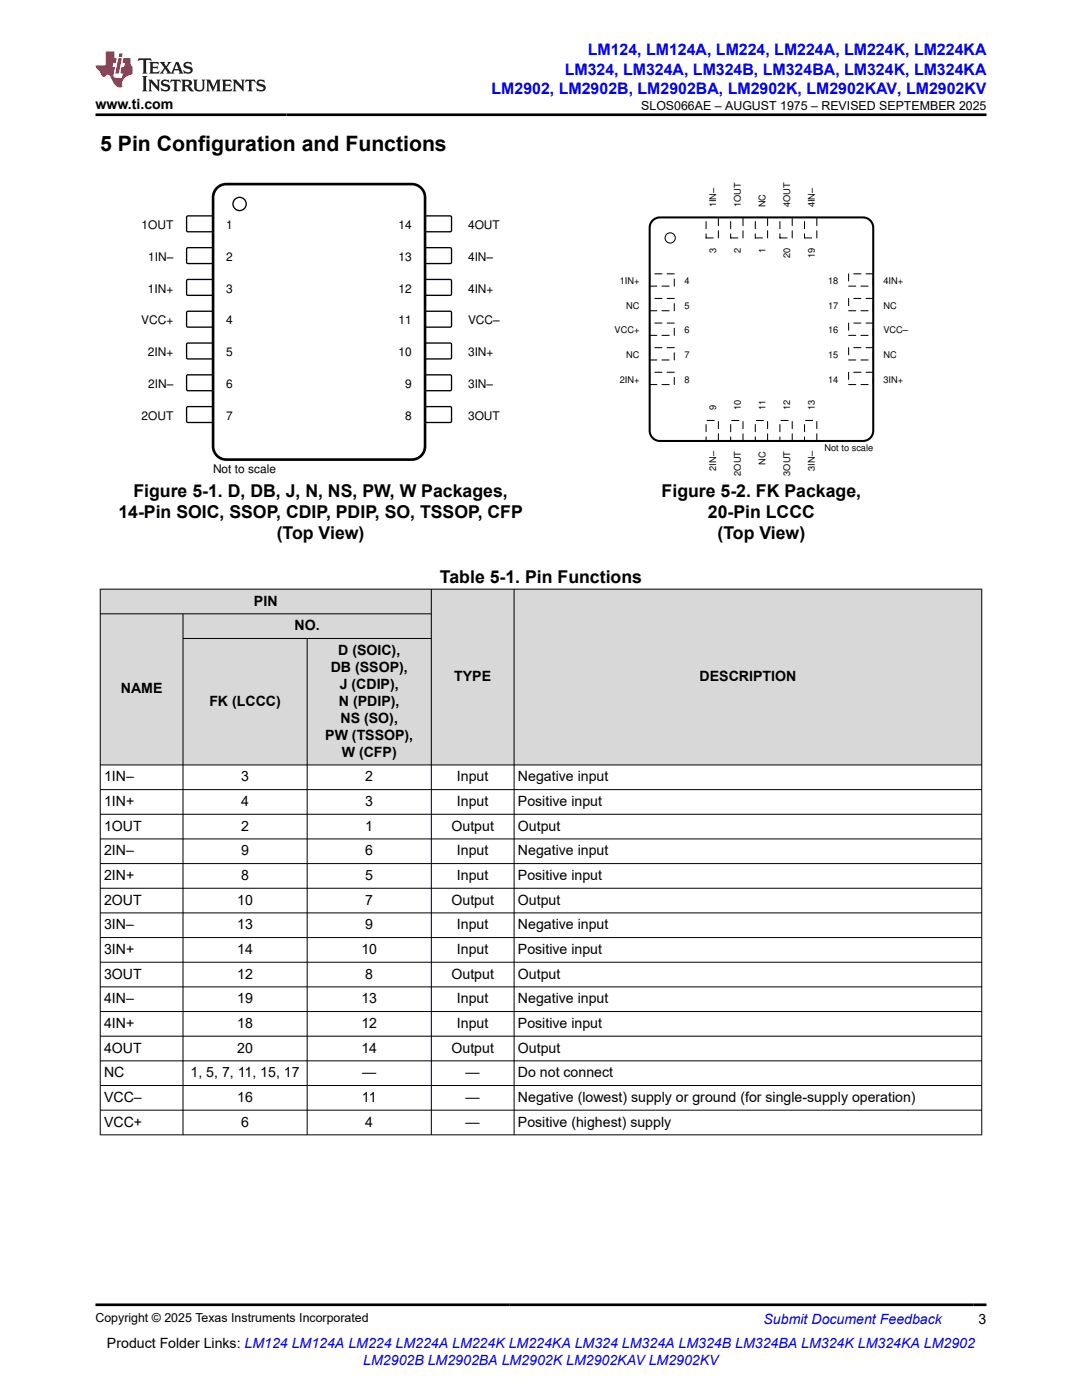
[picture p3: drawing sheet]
<svg xmlns="http://www.w3.org/2000/svg" width="216mm" height="279mm" viewBox="0 0 216 279" stroke-linecap="round" stroke-linejoin="round" font-family="sans-serif">
<path d="M37.4 43.1h5l.1 .2v2.8l-.2 .2-4.9-.1-.2-.2v-2.7z" fill="none" stroke="#000" stroke-width=".26"/>
<path d="M84.9 43.1h5.1l.1 .2v2.8l-.3 .2-4.9-.1-.1-.2v-2.7z" fill-rule="evenodd" fill="#fff"/>
<path d="M84.9 43.1h5.1l.1 .2v2.8l-.3 .2-4.9-.1-.1-.2v-2.7z" fill="none" stroke="#000" stroke-width=".26"/>
<path d="M37.4 49.5h5l.1 .2v2.8l-.2 .1h-4.9l-.2-.3v-2.6z" fill-rule="evenodd" fill="#fff"/>
<path d="M37.4 49.5h5l.1 .2v2.8l-.2 .1h-4.9l-.2-.3v-2.6z" fill="none" stroke="#000" stroke-width=".26"/>
<path d="M84.9 49.5h5.1l.1 .2v2.8l-.3 .1h-4.9l-.1-.3v-2.6z" fill-rule="evenodd" fill="#fff"/>
<path d="M84.9 49.5h5.1l.1 .2v2.8l-.3 .1h-4.9l-.1-.3v-2.6z" fill="none" stroke="#000" stroke-width=".26"/>
<path d="M37.4 55.8h5l.1 .2v2.8l-.2 .1h-4.9l-.2-.2v-2.7z" fill-rule="evenodd" fill="#fff"/>
<path d="M37.4 55.8h5l.1 .2v2.8l-.2 .1h-4.9l-.2-.2v-2.7z" fill="none" stroke="#000" stroke-width=".26"/>
<path d="M84.9 55.8h5.1l.1 .2v2.8l-.3 .1h-4.9l-.1-.2v-2.7z" fill-rule="evenodd" fill="#fff"/>
<path d="M84.9 55.8h5.1l.1 .2v2.8l-.3 .1h-4.9l-.1-.2v-2.7z" fill="none" stroke="#000" stroke-width=".26"/>
<path d="M37.4 62.2h5l.1 .2v2.8l-.2 .1h-4.9l-.2-.3v-2.6z" fill-rule="evenodd" fill="#fff"/>
<path d="M37.4 62.2h5l.1 .2v2.8l-.2 .1h-4.9l-.2-.3v-2.6z" fill="none" stroke="#000" stroke-width=".26"/>
<path d="M84.9 62.2h5.1l.1 .2v2.8l-.3 .1h-4.9l-.1-.3v-2.6z" fill-rule="evenodd" fill="#fff"/>
<path d="M84.9 62.2h5.1l.1 .2v2.8l-.3 .1h-4.9l-.1-.3v-2.6z" fill="none" stroke="#000" stroke-width=".26"/>
<path d="M37.4 68.5h5l.1 .2v2.8l-.2 .1h-4.9l-.2-.2v-2.7z" fill-rule="evenodd" fill="#fff"/>
<path d="M37.4 68.5h5l.1 .2v2.8l-.2 .1h-4.9l-.2-.2v-2.7z" fill="none" stroke="#000" stroke-width=".26"/>
<path d="M84.9 68.5h5.1l.1 .2v2.8l-.3 .1h-4.9l-.1-.2v-2.7z" fill-rule="evenodd" fill="#fff"/>
<path d="M84.9 68.5h5.1l.1 .2v2.8l-.3 .1h-4.9l-.1-.2v-2.7z" fill="none" stroke="#000" stroke-width=".26"/>
<path d="M37.4 74.8h5l.1 .3v2.7l-.2 .2-4.9-.1-.2-.2v-2.6z" fill-rule="evenodd" fill="#fff"/>
<path d="M37.4 74.8h5l.1 .3v2.7l-.2 .2-4.9-.1-.2-.2v-2.6z" fill="none" stroke="#000" stroke-width=".26"/>
<path d="M84.9 74.8h5.1l.1 .3v2.7l-.3 .2-4.9-.1-.1-.2v-2.6z" fill-rule="evenodd" fill="#fff"/>
<path d="M84.9 74.8h5.1l.1 .3v2.7l-.3 .2-4.9-.1-.1-.2v-2.6z" fill="none" stroke="#000" stroke-width=".26"/>
<path d="M37.3 81.3l.2-.2 4.9 .1 .1 .2v2.8l-.2 .1h-4.9l-.2-.2z" fill-rule="evenodd" fill="#fff"/>
<path d="M37.3 81.3l.2-.2 4.9 .1 .1 .2v2.8l-.2 .1h-4.9l-.2-.2z" fill="none" stroke="#000" stroke-width=".26"/>
<path d="M84.8 81.3l.3-.2 4.9 .1 .1 .2v2.8l-.3 .1h-4.9l-.1-.2z" fill-rule="evenodd" fill="#fff"/>
<g fill="none" stroke="#000" stroke-width=".26">
<path d="M84.8 81.3l.3-.2 4.9 .1 .1 .2v2.8l-.3 .1h-4.9l-.1-.2z"/>
<circle cx="47.8" cy="40.7" r="1.32"/>
</g>
<path d="M43.1 37.7a2.64 2.64 0 0 1 2.1-1h37a2.64 2.64 0 0 1 2.6 2.7v49.7a2.64 2.64 0 0 1-2.6 2.6h-37a2.64 2.64 0 0 1-2.7-2.6v-49.7l.1-.6z" fill="none" stroke="#000" stroke-width=".53"/>
<path d="M129.6 54.6h4.9v2.5h-4.9z" fill-rule="evenodd" fill="#fff"/>
<path d="M129.6 54.6h4.9v2.5h-4.9z" fill="none" stroke="#000" stroke-width=".2" stroke-dasharray="1.4 1"/>
<path d="M129.6 59.6h4.9v2.4h-4.9z" fill-rule="evenodd" fill="#fff"/>
<path d="M129.6 59.6h4.9v2.4h-4.9z" fill="none" stroke="#000" stroke-width=".2" stroke-dasharray="1.4 1"/>
<path d="M129.6 64.5h4.9v2.4h-4.9z" fill-rule="evenodd" fill="#fff"/>
<path d="M129.6 64.5h4.9v2.4h-4.9z" fill="none" stroke="#000" stroke-width=".2" stroke-dasharray="1.4 1"/>
<path d="M129.6 69.4h4.9v2.4h-4.9z" fill-rule="evenodd" fill="#fff"/>
<path d="M129.6 69.4h4.9v2.4h-4.9z" fill="none" stroke="#000" stroke-width=".2" stroke-dasharray="1.4 1"/>
<path d="M129.6 74.3h4.9v2.4h-4.9z" fill-rule="evenodd" fill="#fff"/>
<path d="M129.6 74.3h4.9v2.4h-4.9z" fill="none" stroke="#000" stroke-width=".2" stroke-dasharray="1.4 1"/>
<path d="M140.9 83.9h2.4v4.1h-2.4z" fill-rule="evenodd" fill="#fff"/>
<path d="M140.9 83.9h2.4v4.1h-2.4z" fill="none" stroke="#000" stroke-width=".2" stroke-dasharray="1.4 1"/>
<path d="M145.8 83.9h2.5v4.1h-2.5z" fill-rule="evenodd" fill="#fff"/>
<path d="M145.8 83.9h2.5v4.1h-2.5z" fill="none" stroke="#000" stroke-width=".2" stroke-dasharray="1.4 1"/>
<path d="M150.7 83.9h2.5v4.1h-2.5z" fill-rule="evenodd" fill="#fff"/>
<path d="M150.7 83.9h2.5v4.1h-2.5z" fill="none" stroke="#000" stroke-width=".2" stroke-dasharray="1.4 1"/>
<path d="M155.6 83.9h2.5v4.1h-2.5z" fill-rule="evenodd" fill="#fff"/>
<path d="M155.6 83.9h2.5v4.1h-2.5z" fill="none" stroke="#000" stroke-width=".2" stroke-dasharray="1.4 1"/>
<path d="M160.5 83.9h2.5v4.1h-2.5z" fill-rule="evenodd" fill="#fff"/>
<path d="M160.5 83.9h2.5v4.1h-2.5z" fill="none" stroke="#000" stroke-width=".2" stroke-dasharray="1.4 1"/>
<path d="M169.3 74.3h4.9v2.4h-4.9z" fill-rule="evenodd" fill="#fff"/>
<path d="M169.3 74.3h4.9v2.4h-4.9z" fill="none" stroke="#000" stroke-width=".2" stroke-dasharray="1.4 1"/>
<path d="M169.3 69.4h4.9v2.4h-4.9z" fill-rule="evenodd" fill="#fff"/>
<path d="M169.3 69.4h4.9v2.4h-4.9z" fill="none" stroke="#000" stroke-width=".2" stroke-dasharray="1.4 1"/>
<path d="M169.3 64.5h4.9v2.4h-4.9z" fill-rule="evenodd" fill="#fff"/>
<path d="M169.3 64.5h4.9v2.4h-4.9z" fill="none" stroke="#000" stroke-width=".2" stroke-dasharray="1.4 1"/>
<path d="M169.3 59.6h4.9v2.4h-4.9z" fill-rule="evenodd" fill="#fff"/>
<path d="M169.3 59.6h4.9v2.4h-4.9z" fill="none" stroke="#000" stroke-width=".2" stroke-dasharray="1.4 1"/>
<path d="M169.3 54.6h4.9v2.5h-4.9z" fill-rule="evenodd" fill="#fff"/>
<path d="M169.3 54.6h4.9v2.5h-4.9z" fill="none" stroke="#000" stroke-width=".2" stroke-dasharray="1.4 1"/>
<path d="M160.5 43.4h2.5v4.1h-2.5z" fill-rule="evenodd" fill="#fff"/>
<path d="M160.5 43.4h2.5v4.1h-2.5z" fill="none" stroke="#000" stroke-width=".2" stroke-dasharray="1.4 1"/>
<path d="M155.6 43.4h2.5v4.1h-2.5z" fill-rule="evenodd" fill="#fff"/>
<path d="M155.6 43.4h2.5v4.1h-2.5z" fill="none" stroke="#000" stroke-width=".2" stroke-dasharray="1.4 1"/>
<path d="M150.7 43.4h2.5v4.1h-2.5z" fill-rule="evenodd" fill="#fff"/>
<path d="M150.7 43.4h2.5v4.1h-2.5z" fill="none" stroke="#000" stroke-width=".2" stroke-dasharray="1.4 1"/>
<path d="M145.8 43.4h2.5v4.1h-2.5z" fill-rule="evenodd" fill="#fff"/>
<path d="M145.8 43.4h2.5v4.1h-2.5z" fill="none" stroke="#000" stroke-width=".2" stroke-dasharray="1.4 1"/>
<path d="M140.9 43.4h2.4v4.1h-2.4z" fill-rule="evenodd" fill="#fff"/>
<path d="M140.9 43.4h2.4v4.1h-2.4z" fill="none" stroke="#000" stroke-width=".2" stroke-dasharray="1.4 1"/>
<circle cx="133.7" cy="47.5" r="1.02" fill="none" stroke="#000" stroke-width=".2"/>
<path d="M130.2 44l.9-.5 .6-.1h40.5a2.05 2.05 0 0 1 2 2v40.6a2.05 2.05 0 0 1-2 2h-40.5a2.05 2.05 0 0 1-2.1-2v-40.6l.1-.5z" fill="none" stroke="#000" stroke-width=".41"/>
<g fill="#d8d8d8">
<path d="M20 117.6h175.9v4.9h-175.9z" fill-rule="evenodd"/>
<path d="M20.1 117.6h65.9v4.8h-65.9z" fill-rule="evenodd"/>
<path d="M86.1 117.6h16.4v35h-16.4z" fill-rule="evenodd"/>
<path d="M102.6 117.6h93.2v35h-93.2z" fill-rule="evenodd"/>
<path d="M20.1 122.6h16.4v30h-16.4z" fill-rule="evenodd"/>
<path d="M36.6 122.6h49.4v4.8h-49.4z" fill-rule="evenodd"/>
<path d="M36.6 127.5h24.6v25.1h-24.6z" fill-rule="evenodd"/>
<path d="M61.4 127.5h24.6v25.1h-24.6z" fill-rule="evenodd"/>
</g>
<g fill="none" stroke="#000" stroke-width=".2">
<path d="M19.9 117.6h176.1M20 117.5v109M86.1 117.5v109M102.6 117.5v109M195.9 117.5v109M19.9 122.5h66.2M36.5 122.5v104M36.5 127.4h49.6M61.3 127.4v99.1M19.9 157.6h176.1M196 152.7h-176.1M19.9 162.5h176.1"/>
<path d="M19.9 167.4h176.1M19.9 172.3h176.1M19.9 177.3h176.1M19.9 182.2h176.1M19.9 187.1h176.1M19.9 192h176.1M19.9 197h176.1M19.9 201.9h176.1M19.9 206.8h176.1M19.9 211.7h176.1M19.9 216.6h176.1M19.9 221.6h176.1"/>
<path d="M19.9 226.5h176.1"/>
</g>
<path d="M27.7 11.6l-.2 .6 .5-.2h.6v.1v2.2l-.2 .4h1l-.2-.4v-2.2v-.1h.5l.5 .2-.1-.6zM29.8 12.4l.2 .3v1.6l-.2 .4h1.9l.1-.6a1.08 1.08 0 0 1-1.3 .2v-.7h.6l.4 .2v-.7l-.4 .2h-.6v-.5l.2-.2a1 1 0 0 1 1 .3l-.1-.5zM31.8 12.4l1 1.1-1 1.2h.9l-.2-.2 .4-.8 .5 .8-.2 .2h1.6l-.2-.2 .1-.5h1l.1 .5-.1 .2h.9l-.2-.4-.8-1.9h-.5l-1 2.1-.8-1.1 .9-1h-.8l.2 .2-.5 .6-.3-.6 .1-.2zM35.2 12.8l.4 1h-.8zM36.8 12.5a.65 .65 0 0 0-.2 .7 .65 .65 0 0 0 .6 .5l.7 .1 .1 .3a.79 .79 0 0 1-.7 .4 .79 .79 0 0 1-.7-.5l.1 .7 .2-.1a.93 .93 0 0 0 1.1 0 .93 .93 0 0 0 .4-.9 1.46 1.46 0 0 0-1.2-.6l-.1-.3a1.09 1.09 0 0 1 1.2 .2l-.2-.6-.1 .1-.6-.2zM28.4 15.2l.2 .4v2.2l-.2 .4h1l-.2-.4v-2.2l.2-.4zM29.6 15.9l.2 .4v1.5l-.2 .4h.8l-.3-.4v-1.3l1.7 1.8v-2l.2-.4h-.8l.2 .2 .1 1.1-1.2-1.3zM32.3 16a.65 .65 0 0 0-.2 .8 .65 .65 0 0 0 .7 .4l.6 .2 .1 .2a.79 .79 0 0 1-.7 .4 .79 .79 0 0 1-.7-.5l.1 .7 .2-.1a.93 .93 0 0 0 1.1 .1 .93 .93 0 0 0 .4-1 1.46 1.46 0 0 0-1.2-.5l-.1-.4a1.09 1.09 0 0 1 1.2 .2l-.2-.6-.1 .1-.6-.1zM34.1 15.9l-.1 .6a.63 .63 0 0 1 .7-.3l.1 1.6-.3 .4h1l-.2-.4v-1.6a.66 .66 0 0 1 .8 .3l-.1-.6zM36.2 15.9l.2 .4v1.5l-.2 .4h.9l-.2-.2v-.7h.5l.1 .2a.79 .79 0 0 0 1.2 .6l-1-.9a.61 .61 0 0 0 .6-.6 .61 .61 0 0 0-.5-.7zM36.9 16.2h.2a.47 .47 0 0 1 .5 .1 .47 .47 0 0 1 .1 .5l-.2 .1-.6 .1zM38.5 15.9l.2 .2a2.27 2.27 0 0 0 .4 2 1.04 1.04 0 0 0 1.7-.7v-1.3l.2-.2h-.8l.2 .4v1.1a.6 .6 0 0 1-.6 .6 .6 .6 0 0 1-.6-.6v-1.1l.3-.4zM41.1 15.9l.2 .4v1.5l-.2 .4h.7l-.2-.4v-1.4l.9 1.9 .8-1.9v1.4l-.2 .4h1l-.3-.4v-1.5l.3-.4h-.8l-.7 1.5-.7-1.5zM44.3 15.9l.2 .4v1.5l-.2 .4h1.9l.1-.6a1.09 1.09 0 0 1-1.3 .2v-.7h.6l.4 .2v-.6l-.4 .2h-.6v-.6l.2-.1a1.01 1.01 0 0 1 1 .3l-.1-.6zM46.4 15.9l.3 .4v1.5l-.3 .4h.8l-.2-.4v-1.3l1.6 1.8v-2l.2-.4h-.7l.2 .2v1.1l-1.2-1.3zM49 15.9l-.1 .6a.63 .63 0 0 1 .8-.3v1.6l-.3 .4h1l-.2-.4v-1.6a.66 .66 0 0 1 .8 .3l-.1-.6zM51.4 16a.65 .65 0 0 0-.2 .8 .65 .65 0 0 0 .6 .4l.6 .2 .2 .2a.79 .79 0 0 1-.8 .4 .79 .79 0 0 1-.6-.5l.1 .7 .2-.1a.93 .93 0 0 0 1 .1 .93 .93 0 0 0 .5-1 1.46 1.46 0 0 0-1.3-.5l-.1-.4a1.09 1.09 0 0 1 1.3 .2l-.2-.6-.2 .1-.5-.1z" fill="#231f20"/>
<path d="M21.1 10.3v2.7h-2.1l.1 .4 .9 1a.95 .95 0 0 0 .9 .9 .59 .59 0 0 1 .6-.4 .59 .59 0 0 1 .5 .3l.4 .8a1.59 1.59 0 0 0 2.1 1.4 1.61 1.61 0 0 1 1-2.3l1-.3-.1-1.5a1.59 1.59 0 0 1-.4-1.7h-1.4l-.2 .9h.5l-.1 .9h-.5l-.2 .9v.3l.4 .1-.2 .9h-.6a.73 .73 0 0 1-1.1-.7l.3-1.5h-.5l.2-.9h.5l.2-.9h-.5v-1.3zM23.6 11.6l-.6 3.1h.7l.6-3.1zM23.8 10.7l-.1 .6h.7l.1-.6z" fill="#ed1c24"/>
<path d="M19 22.9h177.8M19 260.4h177.8" fill="none" stroke="#000" stroke-width=".53"/>
<text font-size="4.2" x="20" y="30.2">5 Pin Configuration and Functions</text>
<g font-size="3.5">
<text x="26.6" y="99.1">Figure 5-1. D, DB, J, N, NS, PW, W Packages,</text>
<text x="132" y="99.1">Figure 5-2. FK Package,</text>
<text x="23.6" y="103.4">14-Pin SOIC, SSOP, CDIP, PDIP, SO, TSSOP, CFP</text>
<text x="55.2" y="107.6">(Top View)</text>
<text x="141.2" y="103.4">20-Pin LCCC</text>
<text x="143.2" y="107.6">(Top View)</text>
<text x="87.8" y="116.4">Table 5-1. Pin Functions</text>
</g>
<g font-size="3.2" fill="#00f">
<text x="117.3" y="11.1">LM124, LM124A, LM224, LM224A, LM224K, LM224KA</text>
<text x="112.7" y="14.9">LM324, LM324A, LM324B, LM324BA, LM324K, LM324KA</text>
<text x="98.1" y="18.7">LM2902, LM2902B, LM2902BA, LM2902K, LM2902KAV, LM2902KV</text>
</g>
<g font-size="2.8">
<text x="19" y="21.8">www.ti.com</text>
<text x="50.7" y="120.9">PIN</text>
<text x="58.8" y="125.8">NO.</text>
<text x="67.5" y="130.7">D (SOIC),</text>
<text x="66" y="134.1">DB (SSOP),</text>
<text x="67.8" y="137.5">J (CDIP),</text>
<text x="90.6" y="135.9">TYPE</text>
<text x="139.6" y="135.9">DESCRIPTION</text>
<text x="24.1" y="138.4">NAME</text>
<text x="41.8" y="140.9">FK (LCCC)</text>
<text x="67.6" y="140.9">N (PDIP),</text>
<text x="64.9" y="147.6">PW (TSSOP),</text>
<text x="68" y="144.2">NS (SO),</text>
<text x="20.8" y="155.9">1IN–</text>
<text x="48.1" y="155.9">3</text>
<text x="68.2" y="151">W (CFP)</text>
<text x="72.9" y="155.9">2</text>
<text x="91.2" y="155.9">Input</text>
<text x="103.3" y="155.9">Negative input</text>
<text x="20.8" y="160.9">1IN+</text>
<text x="48.1" y="160.9">4</text>
<text x="72.9" y="160.9">3</text>
<text x="91.2" y="160.9">Input</text>
<text x="103.3" y="160.9">Positive input</text>
<text x="20.8" y="165.8">1OUT</text>
<text x="48.1" y="165.8">2</text>
<text x="72.9" y="165.8">1</text>
<text x="90.1" y="165.8">Output</text>
<text x="103.3" y="165.8">Output</text>
<text x="20.8" y="170.7">2IN–</text>
<text x="48.1" y="170.7">9</text>
<text x="72.9" y="170.7">6</text>
<text x="91.2" y="170.7">Input</text>
<text x="103.3" y="170.7">Negative input</text>
<text x="20.8" y="175.6">2IN+</text>
<text x="48.1" y="175.6">8</text>
<text x="72.9" y="175.6">5</text>
<text x="91.2" y="175.6">Input</text>
<text x="103.3" y="175.6">Positive input</text>
<text x="20.8" y="180.5">2OUT</text>
<text x="20.8" y="185.5">3IN–</text>
<text x="47.3" y="180.5">10</text>
<text x="47.3" y="185.5">13</text>
<text x="72.9" y="180.5">7</text>
<text x="72.9" y="185.5">9</text>
<text x="90.1" y="180.5">Output</text>
<text x="91.2" y="185.5">Input</text>
<text x="103.3" y="180.5">Output</text>
<text x="103.3" y="185.5">Negative input</text>
<text x="20.8" y="190.4">3IN+</text>
<text x="47.3" y="190.4">14</text>
<text x="72.1" y="190.4">10</text>
<text x="91.2" y="190.4">Input</text>
<text x="103.3" y="190.4">Positive input</text>
<text x="20.8" y="195.3">3OUT</text>
<text x="47.3" y="195.3">12</text>
<text x="72.9" y="195.3">8</text>
<text x="90.1" y="195.3">Output</text>
<text x="103.3" y="195.3">Output</text>
<text x="20.8" y="200.2">4IN–</text>
<text x="47.3" y="200.2">19</text>
<text x="72.1" y="200.2">13</text>
<text x="91.2" y="200.2">Input</text>
<text x="103.3" y="200.2">Negative input</text>
<text x="20.8" y="205.1">4IN+</text>
<text x="47.3" y="205.1">18</text>
<text x="72.1" y="205.1">12</text>
<text x="91.2" y="205.1">Input</text>
<text x="103.3" y="205.1">Positive input</text>
<text x="20.8" y="210.1">4OUT</text>
<text x="20.8" y="215">NC</text>
<text x="38" y="215">1, 5, 7, 11, 15, 17</text>
<text x="47.3" y="210.1">20</text>
<text x="72.1" y="210.1">14</text>
<text x="72.3" y="215">—</text>
<text x="90.1" y="210.1">Output</text>
<text x="92.9" y="215">—</text>
<text x="103.3" y="210.1">Output</text>
<text x="103.3" y="215">Do not connect</text>
<text x="20.8" y="219.9">VCC–</text>
<text x="47.3" y="219.9">16</text>
<text x="72.2" y="219.9">11</text>
<text x="92.9" y="219.9">—</text>
<text x="103.3" y="219.9">Negative (lowest) supply or ground (for single-supply operation)</text>
<text x="20.8" y="224.8">VCC+</text>
<text x="48.1" y="224.8">6</text>
<text x="72.9" y="224.8">4</text>
<text x="92.9" y="224.8">—</text>
<text x="103.3" y="224.8">Positive (highest) supply</text>
<text x="21.4" y="269">Product Folder Links: LM124 LM124A LM224 LM224A LM224K LM224KA LM324 LM324A LM324B LM324BA LM324K LM324KA LM2902</text>
<text x="195.3" y="264.2">3</text>
</g>
<g font-size="2.8" fill="#00f">
<text x="152.4" y="264.2">Submit Document Feedback</text>
<text x="72.5" y="272.4">LM2902B LM2902BA LM2902K LM2902KAV LM2902KV</text>
</g>
<g font-size="2.5">
<text x="127.9" y="21.9">SLOS066AE – AUGUST 1975 – REVISED SEPTEMBER 2025</text>
<text x="19" y="263.9">Copyright © 2025 Texas Instruments Incorporated</text>
</g>
<g font-size="2.4">
<text x="28.3" y="45.7">1OUT</text>
<text x="45.2" y="45.7">1</text>
<text x="79.5" y="45.7">14</text>
<text x="93.4" y="45.7">4OUT</text>
<text x="29.6" y="52.1">1IN±</text>
<text x="45.2" y="52.1">2</text>
<text x="79.5" y="52.1">13</text>
<text x="93.4" y="52.1">4IN±</text>
<text x="29.5" y="58.4">1IN+</text>
<text x="45.2" y="58.4">3</text>
<text x="79.5" y="58.4">12</text>
<text x="93.4" y="58.4">4IN+</text>
<text x="28.2" y="64.8">VCC+</text>
<text x="45.2" y="64.8">4</text>
<text x="79.5" y="64.8">11</text>
<text x="93.4" y="64.8">VCC±</text>
<text x="29.5" y="71.1">2IN+</text>
<text x="45.2" y="71.1">5</text>
<text x="79.5" y="71.1">10</text>
<text x="93.4" y="71.1">3IN+</text>
<text x="29.6" y="77.4">2IN±</text>
<text x="45.2" y="77.4">6</text>
<text x="80.9" y="77.4">9</text>
<text x="93.4" y="77.4">3IN±</text>
<text x="28.3" y="83.8">2OUT</text>
<text x="45.2" y="83.8">7</text>
<text x="80.9" y="83.8">8</text>
<text x="93.4" y="83.8">3OUT</text>
<text x="42.5" y="94.4">Not to scale</text>
</g>
<g font-size="1.8">
<text x="142.9" y="41.4" transform="rotate(-90 142.9 41.4)">1IN±</text>
<text x="147.8" y="41.4" transform="rotate(-90 147.8 41.4)">1OUT</text>
<text x="152.8" y="41.4" transform="rotate(-90 152.8 41.4)">NC</text>
<text x="157.7" y="41.4" transform="rotate(-90 157.7 41.4)">4OUT</text>
<text x="162.6" y="41.4" transform="rotate(-90 162.6 41.4)">4IN±</text>
<text x="142.9" y="50.6" transform="rotate(-90 142.9 50.6)">3</text>
<text x="147.8" y="50.6" transform="rotate(-90 147.8 50.6)">2</text>
<text x="152.8" y="50.6" transform="rotate(-90 152.8 50.6)">1</text>
<text x="157.7" y="51.6" transform="rotate(-90 157.7 51.6)">20</text>
<text x="162.6" y="51.6" transform="rotate(-90 162.6 51.6)">19</text>
<text x="123.7" y="56.7">1IN+</text>
<text x="136.6" y="56.7">4</text>
<text x="165.2" y="56.7">18</text>
<text x="176.3" y="56.7">4IN+</text>
<text x="124.9" y="61.6">NC</text>
<text x="136.6" y="61.6">5</text>
<text x="165.2" y="61.6">17</text>
<text x="176.3" y="61.6">NC</text>
<text x="122.6" y="66.5">VCC+</text>
<text x="124.9" y="71.4">NC</text>
<text x="136.6" y="66.5">6</text>
<text x="136.6" y="71.4">7</text>
<text x="165.2" y="71.4">15</text>
<text x="165.2" y="66.5">16</text>
<text x="176.3" y="71.4">NC</text>
<text x="176.3" y="66.5">VCC±</text>
<text x="123.7" y="76.3">2IN+</text>
<text x="136.6" y="76.3">8</text>
<text x="165.2" y="76.3">14</text>
<text x="176.3" y="76.3">3IN+</text>
<text x="142.9" y="81.9" transform="rotate(-90 142.9 81.9)">9</text>
<text x="147.8" y="81.9" transform="rotate(-90 147.8 81.9)">10</text>
<text x="152.8" y="81.9" transform="rotate(-90 152.8 81.9)">11</text>
<text x="157.7" y="81.9" transform="rotate(-90 157.7 81.9)">12</text>
<text x="162.6" y="81.9" transform="rotate(-90 162.6 81.9)">13</text>
<text x="142.9" y="93.9" transform="rotate(-90 142.9 93.9)">2IN±</text>
<text x="147.8" y="95" transform="rotate(-90 147.8 95)">2OUT</text>
<text x="152.8" y="92.7" transform="rotate(-90 152.8 92.7)">NC</text>
<text x="157.7" y="95" transform="rotate(-90 157.7 95)">3OUT</text>
<text x="162.6" y="93.9" transform="rotate(-90 162.6 93.9)">3IN±</text>
<text x="164.5" y="90.1">Not to scale</text>
</g>
</svg>
